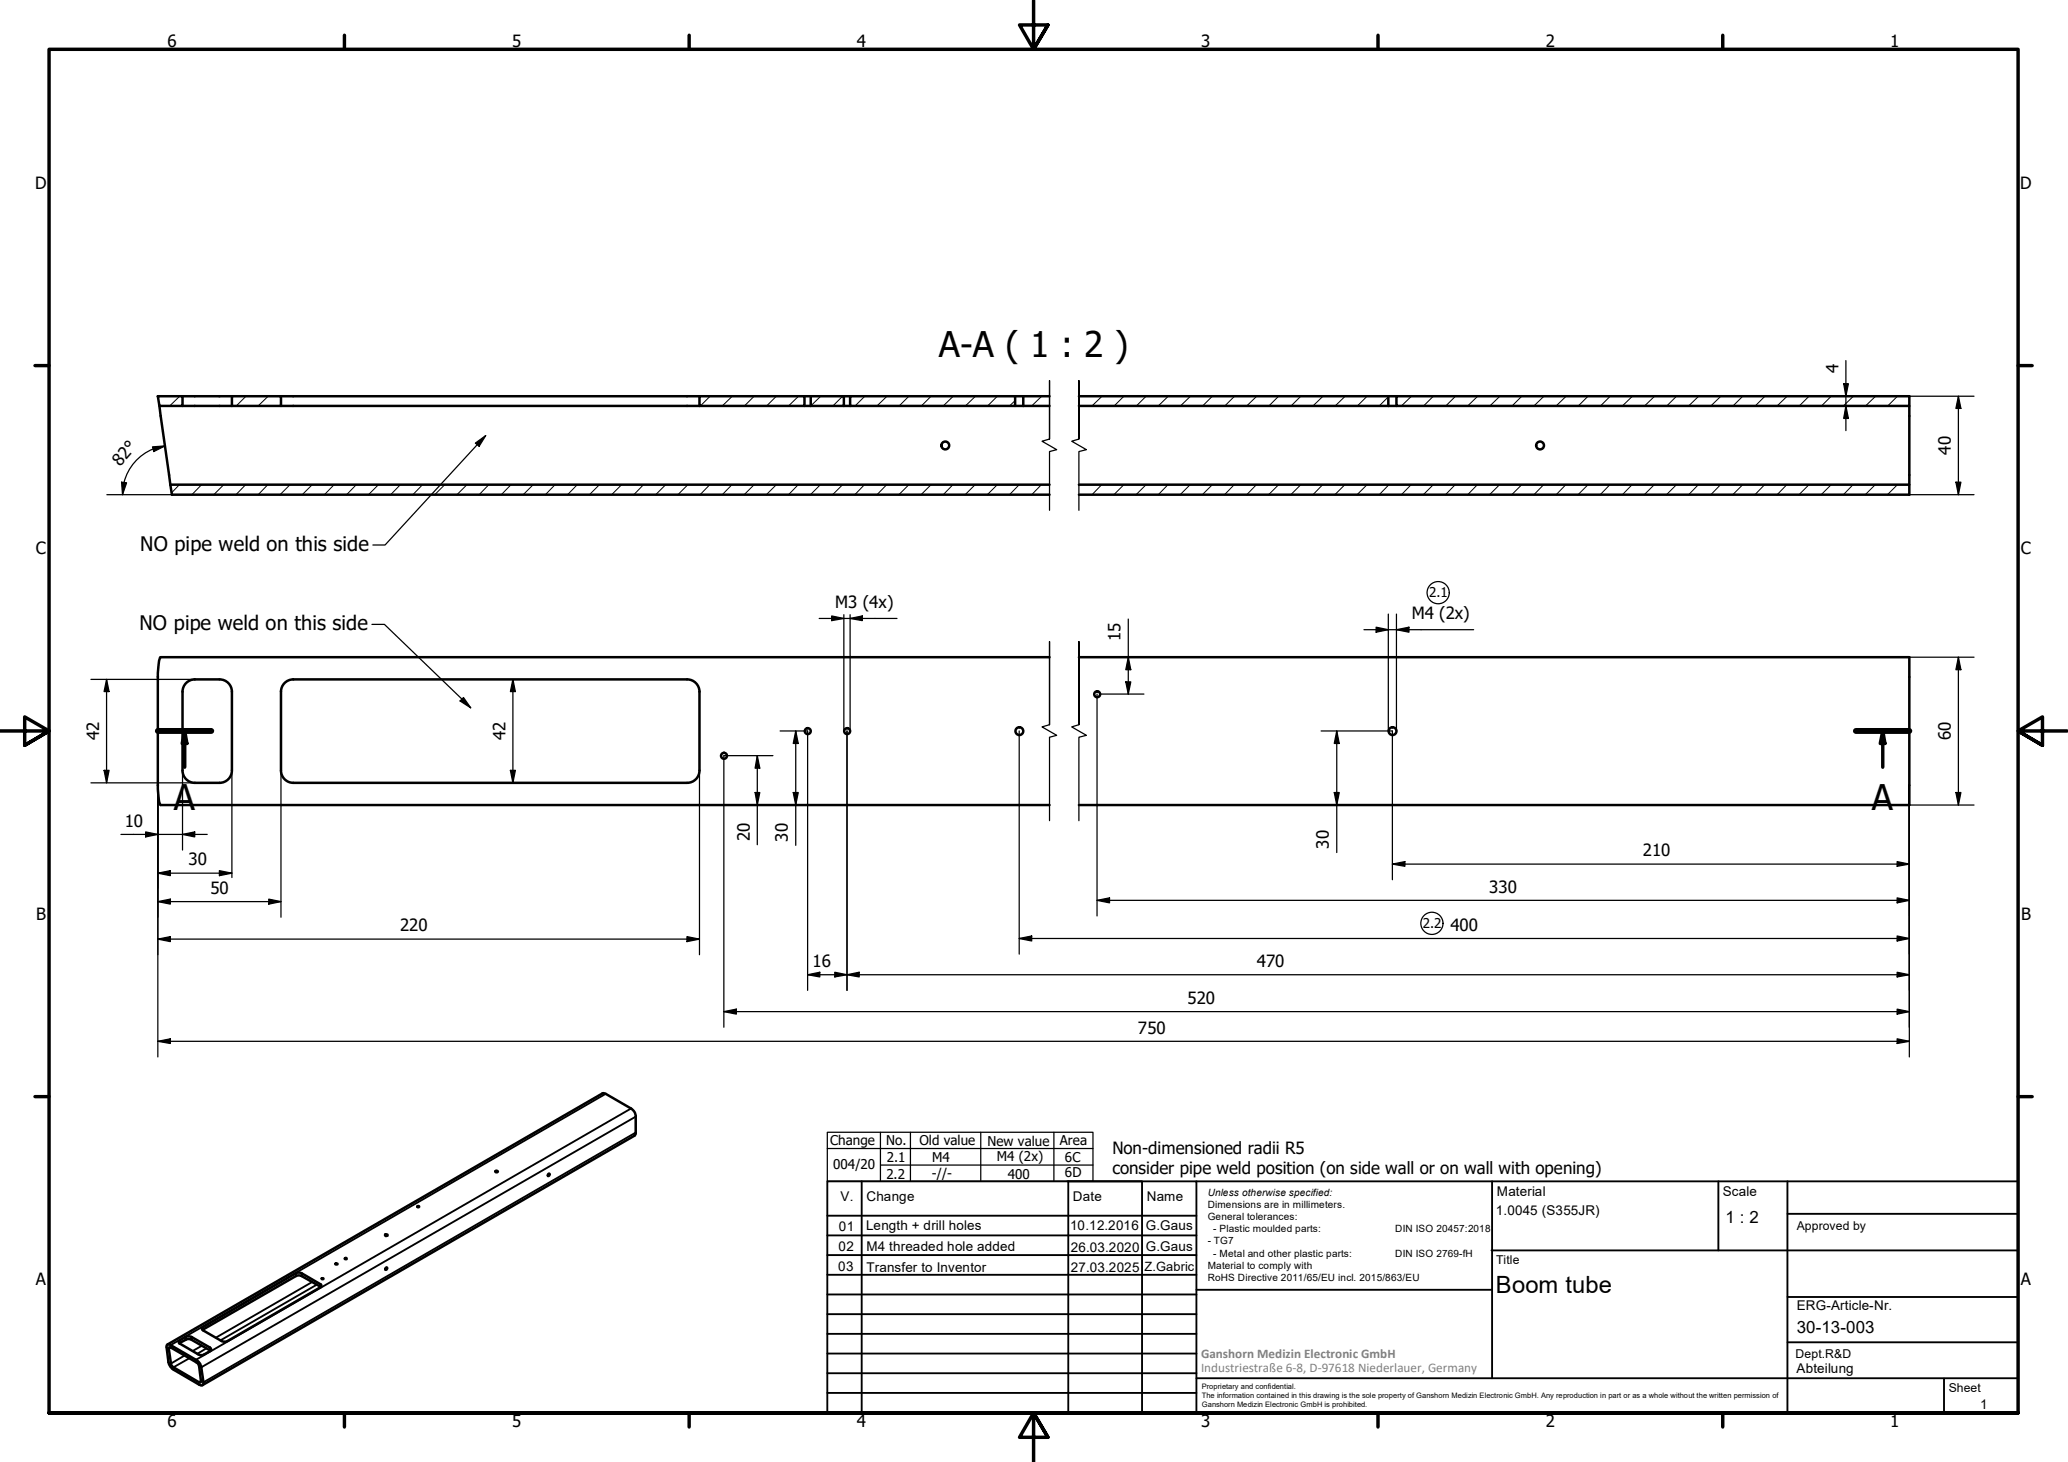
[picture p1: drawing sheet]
<svg xmlns="http://www.w3.org/2000/svg" width="420mm" height="297mm" viewBox="0 0 420 297" stroke-linecap="round" stroke-linejoin="round" font-family="sans-serif">
<!-- layer: Hatch (ISO) -->
<g fill="none" stroke="#000" stroke-width=".2">
<path d="M36.4 98.5l-1.5 1.6M36.5 80.5l-2 2M41 98.5l-2 2M45.5 98.5l-2.1 2M49.9 98.5l-2 2M50 80.5l-2 2M54.4 98.5l-1.9 2M54.5 80.5l-2 2M57.1 82.3l-.1 .2M58.9 98.5l-2 2M63.4 98.5l-2 2M67.9 98.5l-2 2"/>
<path d="M72.4 98.5l-2 2M76.9 98.5l-2 2M81.3 98.5l-1.9 2M85.9 98.5l-2 2M90.4 98.5l-2.1 2M94.9 98.5l-2.1 2M99.3 98.5l-2 2M103.8 98.5l-1.9 2M108.3 98.5l-2 2M112.8 98.5l-2 2M117.3 98.5l-2 2M121.8 98.5l-2 2"/>
<path d="M126.3 98.5l-2 2M130.7 98.5l-1.9 2M135.3 98.5l-2.1 2M139.8 98.5l-2.1 2M144.2 98.5l-2 2M144.3 80.5l-2 2M148.7 98.5l-2 2M148.8 80.5l-2.1 2M153.2 98.5l-2 2M153.2 80.5l-1.9 2M157.7 98.5l-2 2M157.7 80.5l-1.9 2"/>
<path d="M162.2 98.5l-2 2M162.2 80.5l-2 2M166.7 98.5l-2 2M166.8 80.5l-2.1 2M171.2 98.5l-2 2M171.2 80.5l-2 2M175.6 98.5l-1.9 2M175.7 80.5l-2 2M180.1 98.5l-1.9 2M180.2 80.5l-2 2M184.7 98.5l-2.1 2M184.7 80.5l-2 2"/>
<path d="M189.2 80.5l-2 2M189.2 98.5l-2.1 2M193.6 98.5l-2 2M193.7 80.5l-2.1 2M198.1 98.5l-2 2M198.2 80.5l-2 2M202.6 80.5l-1.9 2M202.6 98.5l-2 2M206.2 81.4l-1.1 1.1M207.1 98.5l-2 2M211.6 98.5l-2 2M211.6 80.5l-2 2"/>
<path d="M219.3 98.5l-.1 .2M219.4 80.5l-.2 .2M223.8 98.5l-1.9 2M223.9 80.5l-2 2M228.3 98.5l-2 2M228.3 80.5l-1.9 2M232.9 98.5l-2.1 2M232.9 80.5l-2 2M237.3 98.5l-2 2M237.4 80.5l-2.1 2M241.8 98.5l-2 2M241.9 80.5l-2.1 2"/>
<path d="M246.3 98.5l-2 2M246.3 80.5l-2 2M250.8 98.5l-2 2M250.8 80.5l-1.9 2M255.3 98.5l-2 2M255.3 80.5l-2 2M259.8 98.5l-2.1 2M259.8 80.5l-2 2M264.3 80.5l-2 2M264.3 98.5l-2 2M268.7 98.5l-1.9 2M268.8 80.5l-2 2"/>
<path d="M273.2 98.5l-2 2M273.3 80.5l-2 2M277.7 80.5l-1.9 2M277.7 98.5l-2 2M282.1 80.6l-1.9 1.9M282.2 98.5l-2 2M286.7 98.5l-2 2M286.8 80.5l-2.1 2M291.2 80.5l-2 2M291.2 98.5l-2 2M295.7 98.5l-2 2M295.7 80.5l-1.9 2"/>
<path d="M300.2 98.5l-2 2M300.2 80.5l-2 2M304.7 98.5l-2.1 2M304.7 80.5l-2 2M309.2 98.5l-2.1 2M309.2 80.5l-2 2M313.6 98.5l-1.9 2M313.7 80.5l-2 2M318.1 98.5l-1.9 2M318.2 80.5l-2 2M322.6 98.5l-2 2M322.6 80.5l-1.9 2"/>
<path d="M327.1 98.5l-2 2M327.2 80.5l-2 2M331.6 98.5l-2 2M331.7 80.5l-2.1 2M336.1 98.5l-2 2M336.2 80.5l-2.1 2M340.6 98.5l-2 2M340.6 80.5l-2 2M345.1 98.5l-2 2M345.1 80.5l-2 2M349.6 98.5l-2 2M349.6 80.5l-2 2"/>
<path d="M354.1 98.5l-2.1 2M354.1 80.5l-2 2M358.5 98.5l-1.9 2M358.6 80.5l-2 2M363 98.5l-1.9 2M363.1 80.5l-2 2M367.5 98.5l-2 2M367.5 80.5l-1.9 2M372 80.5l-1.9 2M372 98.5l-2 2M376.5 98.5l-2 2M376.6 80.5l-2.1 2"/>
<path d="M381 98.5l-2 2M381.1 80.5l-2.1 2M385.5 80.5l-2 2M385.5 98.5l-2 2"/>
</g>
<!-- layer: Break Line (ISO) -->
<path d="M213.2 89.2v-11.9v11.9l-1.5 .4 3 1.8-1.5 .3v12M219.2 89.2v-11.9v11.9l-1.5 .4 3 1.8-1.5 .3v12M213.2 147.2v-16.8v16.8l-1.5 .5 3 1.7-1.5 .4v16.9M219.2 147.2v-16.8v16.8l-1.5 .5 3 1.7-1.5 .4v16.9" fill="none" stroke="#000" stroke-width=".25"/>
<!-- layer: Visible (ISO) -->
<g fill="none" stroke="#000" stroke-width=".51">
<path d="M32.1 80.5h5v2h-4.7zM32.4 82.5l2.2 16M34.6 98.5l.3 2h178.3M34.6 98.5h178.6M37.1 82.5h10M37.1 80.5h10M47.1 80.5h10v2h-10zM57.1 82.5h85M57.1 80.5h85M142.1 80.5h21.3v2h-21.3zM163.4 82.5h1.3M163.4 80.5h1.3"/>
<path d="M164.7 80.5h6.7v2h-6.7zM171.4 82.5h1.3M171.4 80.5h1.3M172.7 80.5h33.5v2h-33.5zM206.2 82.5h7M206.2 80.5h7M207.9 80.5v2M219.2 80.5h62.9v2M219.2 98.5h168.7v2h-168.7M219.2 82.5h64.5M282.1 80.5h1.6M283.7 80.5h104.2v2h-104.2z"/>
<path d="M387.9 82.5v16M139.6 138h-80a2.51 2.51 0 0 0-2.5 2.5M139.6 138a2.51 2.51 0 0 1 2.5 2.5M213.2 133.5h-180.6a8.6 8.6 0 0 0-.5 4v22.1a8.6 8.6 0 0 0 .5 4h180.6M219.2 133.5h168.7v30.1h-168.7M37.1 140.5v16M37.1 156.5a2.51 2.51 0 0 0 2.5 2.6h5a2.51 2.51 0 0 0 2.5-2.6M37.1 140.5a2.51 2.51 0 0 1 2.5-2.5h5a2.51 2.51 0 0 1 2.5 2.5M47.1 140.5v16M57.1 156.5a2.51 2.51 0 0 0 2.5 2.6h80M57.1 140.5v16M142.1 156.5a2.51 2.51 0 0 1-2.5 2.6"/>
<path d="M142.1 140.5v16M100.6 238l.2-.1 .4 .1a.26 .26 0 0 1-.3 .2 .26 .26 0 0 1-.3-.2zM65.3 259.8l.4-.1v.1l-.3 .1zM68.1 256.8l.4-.1 .1 .1-.4 .1zM70.2 255.6h.2v.2h-.4zM78.2 250.9l.5-.1a.24 .24 0 0 1-.2 .3 .24 .24 0 0 1-.3-.1zM84.8 245.1l.2-.1 .2 .2-.3 .1zM33.9 273.3l.6-.1 5.3 3.1a2.1 2.1 0 0 1 1.1 1.5l.4 3a.5 .5 0 0 1-.2 .6 .5 .5 0 0 1-.6 0l-5.2-3.1a2.25 2.25 0 0 1-1.1-1.5l-.4-3.1zM34 273.2l88.4-51h.7l5.1 3a1.9 1.9 0 0 1 1 1.7v3.5l-.3 .3-87.8 50.7M34.4 273.7l.3 .1 5.5 3.2 .2 .5 .4 3.1-.1 .3-5.6-3.2-.4-.5zM36.4 272.4l1.3-.8 .8-.1 4.2 2.3 .2 .4-.2 .3-1.2 .7-.8 .1-4.3-2.4zM36.4 272.9l1.5-.8h.8l4.1 2.3"/>
<path d="M41.1 269.7l19.2-11.1h.6l.4 .1 4 2.4-.1 .4-19 11-.4 .1-.8-.1-3.7-2.2-.3-.2zM65.2 261.5l-3.9-2.2-.4-.2-.6 .1-19.2 11"/>
<circle cx="192.1" cy="90.5" r=".79"/>
<circle cx="312.9" cy="90.5" r=".79"/>
<circle cx="147.1" cy="153.6" r=".6"/>
<circle cx="164.1" cy="148.5" r=".6"/>
<circle cx="172.1" cy="148.5" r=".6"/>
<circle cx="207.1" cy="148.5" r=".79"/>
<circle cx="222.9" cy="141.1" r=".6"/>
<circle cx="282.9" cy="148.5" r=".79"/>
<circle cx="111.5" cy="238.7" r=".23"/>
<circle cx="78.5" cy="257.7" r=".23"/>
</g>
<!-- layer: Visible Narrow (ISO) -->
<g fill="none" stroke="#000" stroke-width=".38">
<path d="M123.1 222.2l-88.4 51.1M128.2 225.2l-88.4 51.1M129.2 226.9l-88.3 50.9M129.2 230.1l-87.9 50.7M60.1 258.7v.6M61.3 258.7v.6M34.7 273.8l-.4 .2M36.5 272.3v.5M37.5 275.4l-2.8 1.6M37.7 271.6v.6M38.5 276l-3.3 1.8M38.9 271.6v.6"/>
<path d="M41 273.4l-1.9 1.1M41.3 269.6v.5M42 273.9l-1.9 1.2M42.7 273.8v.6M63.4 260.5l-19.5 11.3M64.3 261l-19.5 11.3M65.1 260.9v.5M40.8 280.6l-.4 .2"/>
</g>
<!-- layer: Section Line (ISO) -->
<path d="M32.1 148.5h10.8M377.1 148.5h10.8" fill="none" stroke="#000" stroke-width="1.2"/>
<path d="M37.5 148.5l.5 2.6h-1zM37.5 148.5v7.4M382.5 148.5l.5 2.6h-1zM382.5 148.5v7.4" fill="none" stroke="#000" stroke-width=".7"/>
<path d="M37.5 148.5l.5 2.6h-1zM382.5 148.5l.5 2.6h-1z" fill="#000"/>
<!-- layer: Border (ISO) -->
<g fill="none" stroke="#000" stroke-width=".7">
<path d="M70 7.2v2.8M140 7.2v2.8M210 0v10l-2.9-4.9h5.8l-2.9 4.9 2.9-4.9M280 7.2v2.8M350 7.2v2.8M7.1 74.3h2.9M410 74.3h2.9M0 148.5h10l-5-2.8v5.7l5-2.9-5 2.9M420 148.5h-10l5-2.8v5.7l-5-2.9 5 2.9M7.1 222.8h2.9M410 222.8h2.9M10 287.1v-277.1h400v277.1h-400h400"/>
<path d="M70 287.1v2.8M140 287.1v2.8M212.9 292l-2.9-4.9 2.9 4.9h-5.8l2.9-4.9v9.9M280 287.1v2.8M350 287.1v2.8"/>
</g>
<!-- layer: TitleBlock -->
<g fill="none" stroke="#000" stroke-width=".38">
<path d="M168.1 251h75M168.1 247h75M168.1 255h75M168.1 259h75M175.1 240v47M216.9 240h15M217 240v47M232 240v47M243.1 240.1v46.9h-75v-47h241.9v47.1h-167M303 254h107M303.1 240v40M349.1 240v14"/>
<path d="M363.2 240v47.1M363.2 246.6h46.8M168.1 271h75M168.1 263h75M168.1 267h75M168.1 275h75M168.1 279h75M243.1 262.1h60M363.2 272.7h46.8M363.2 263.5h46.8M168.1 283h75M216.9 287h15"/>
<path d="M243.1 280h166.9M395 280.1v7"/>
</g>
<!-- layer: Sketch Geometry (ISO) -->
<g fill="none" stroke="#000" stroke-width=".25">
<path d="M168.1 230h54v10h-54zM168.1 233.3h54M178.9 230v10M178.9 236.7h43.2M185 230v10M199.3 230v10M214.1 230v10"/>
<circle cx="292.2" cy="120.4" r="2.25"/>
<circle cx="290.9" cy="187.6" r="2.25"/>
</g>
<!-- layer: Dimension (ISO) -->
<g fill="none" stroke="#000" stroke-width=".25">
<path d="M374.6 78h.9l-.5 2.5zM375 73.3v14.2M24.7 98l1 .1-.8 2.4zM25.2 98l-.3 2.5M31 90.8l2.5-.2-2.3 1.1zM31.1 91.2a10 10 0 0 0-5.9 6.8M33.5 90.6l-2.4 .6M375 82.5l.5 2.5h-.9zM387.9 80.5h13.2M397.4 98h1l-.5 2.5zM397.9 80.5l.5 2.5h-1zM397.9 80.5v20"/>
<path d="M21.7 100.5h13.2M387.9 100.5h13.2M18.5 138h21.1M21.7 138l.5 2.5h-1.1zM21.7 138v21.1M104.2 138l.5 2.5h-1zM104.2 138v21.1M166.4 125.7h15.8M169 125.1l2.4 .6-2.4 .4zM171.4 124.9v23.6M172.7 125.7l2.5-.6v1zM172.7 124.9v23.6"/>
<path d="M228.7 138.5h1l-.5 2.5zM229.2 133.5l.5 2.6h-1zM229.2 125.8v15.2M277.1 127.9h22.3M279.6 127.4l2.5 .5-2.5 .5zM282.1 124.8v23.7M283.7 127.9l2.6-.5v1zM283.7 124.8v23.7M387.9 133.5h13.2M397.9 133.5l.5 2.6h-1zM397.9 133.5v30.1M18.5 159.1h21.1"/>
<path d="M21.1 156.5h1.1l-.5 2.6zM32.1 159.6v55.1M37.1 156.5v16.2M47.1 156.5v21.8M57.1 156.5v29.9M103.7 156.5h1l-.5 2.6zM142.1 156.5v37.5M153.9 153.5l.5 2.6h-1zM153.9 153.5v18.1M157 153.5h-9.9v55.2M158.5 148.5h5.6v52.7M161.7 148.5l.5 2.6h-1z"/>
<path d="M161.7 148.5v23.3M172.1 148.5v52.7M207.1 148.5v45.4M222.9 141v45.1M223.5 141h8.9M268.4 148.5h14.5v30.2M271.6 148.5l.5 2.6h-1zM271.6 148.5v24.7M387.9 159.6v55.1M24.6 169.5h17.5M29.6 169l2.5 .5-2.5 .5zM32.1 177.4l2.5-.5v1z"/>
<path d="M32.1 177.4h15M37.1 169.5l2.5-.5v1zM44.6 176.9l2.5 .5-2.5 .5zM153.4 161h1l-.5 2.6zM161.2 161h1l-.5 2.6zM271.1 161h1l-.5 2.6zM282.9 175.6l2.5-.5v.9zM282.9 175.6h105M385.4 175.1l2.5 .5-2.5 .4zM387.9 163.6h13.2M397.4 161h1l-.5 2.6zM32.1 183.2l2.5-.5v1z"/>
<path d="M32.1 190.8l2.5-.5v1zM32.1 183.2h25M32.1 190.8h110M54.6 182.7l2.5 .5-2.5 .5zM139.6 190.3l2.5 .5-2.5 .5zM164.1 198l2.5-.5v1zM164.1 198h223.8M169.6 197.5l2.5 .5-2.5 .5zM172.1 198l2.5-.5v1zM207.1 190.7l2.5-.5v1zM207.1 190.7h180.8M222.9 182.9l2.5-.5v1z"/>
<path d="M222.9 182.9h165M385.4 197.5l2.5 .5-2.5 .5zM385.4 182.4l2.5 .5-2.5 .5zM385.4 190.2l2.5 .5-2.5 .5zM32.1 211.6l2.5-.5v.9zM32.1 211.6h355.8M147.1 205.5l2.5-.5v1zM147.1 205.5h240.8M385.4 205l2.5 .5-2.5 .5zM385.4 211.1l2.5 .5-2.5 .4z"/>
</g>
<g fill="#000">
<path d="M374.6 78h.9l-.5 2.5zM24.7 98l1 .1-.8 2.4zM31 90.8l2.5-.2-2.3 1.1zM375 82.5l.5 2.5h-.9zM397.4 98h1l-.5 2.5zM397.9 80.5l.5 2.5h-1zM169 125.1l2.4 .6-2.4 .4zM172.7 125.7l2.5-.6v1zM228.7 138.5h1l-.5 2.5zM229.2 133.5l.5 2.6h-1zM279.6 127.4l2.5 .5-2.5 .5zM283.7 127.9l2.6-.5v1z"/>
<path d="M397.9 133.5l.5 2.6h-1zM21.1 156.5h1.1l-.5 2.6zM21.7 138l.5 2.5h-1.1zM103.7 156.5h1l-.5 2.6zM104.2 138l.5 2.5h-1zM153.9 153.5l.5 2.6h-1zM161.7 148.5l.5 2.6h-1zM271.6 148.5l.5 2.6h-1zM29.6 169l2.5 .5-2.5 .5zM32.1 177.4l2.5-.5v1zM37.1 169.5l2.5-.5v1zM44.6 176.9l2.5 .5-2.5 .5z"/>
<path d="M153.4 161h1l-.5 2.6zM161.2 161h1l-.5 2.6zM271.1 161h1l-.5 2.6zM282.9 175.6l2.5-.5v.9zM385.4 175.1l2.5 .5-2.5 .4zM397.4 161h1l-.5 2.6zM32.1 183.2l2.5-.5v1zM32.1 190.8l2.5-.5v1zM54.6 182.7l2.5 .5-2.5 .5zM139.6 190.3l2.5 .5-2.5 .5zM164.1 198l2.5-.5v1zM169.6 197.5l2.5 .5-2.5 .5z"/>
<path d="M172.1 198l2.5-.5v1zM207.1 190.7l2.5-.5v1zM222.9 182.9l2.5-.5v1zM385.4 197.5l2.5 .5-2.5 .5zM385.4 182.4l2.5 .5-2.5 .5zM385.4 190.2l2.5 .5-2.5 .5zM32.1 211.6l2.5-.5v.9zM147.1 205.5l2.5-.5v1zM385.4 205l2.5 .5-2.5 .5zM385.4 211.1l2.5 .5-2.5 .4z"/>
</g>
<!-- layer: Symbol (ISO) -->
<path d="M96.6 90l2.1-1.5-1.4 2.2zM98.7 88.5l-20.5 22.2h-2.4M75.6 126.9h2.5l17.5 16.9M93.5 142.4l.7-.7 1.4 2.1z" fill="none" stroke="#000" stroke-width=".25"/>
<path d="M96.6 90l2.1-1.5-1.4 2.2zM93.5 142.4l.7-.7 1.4 2.1z" fill="#000"/>
<g font-size="7.2">
<text x="190.8" y="72.6">A-A ( 1 : 2 )</text>
<text x="35.3" y="164.6">A</text>
<text x="380.3" y="164.6">A</text>
</g>
<text font-size="4.8" x="303.9" y="262.6">Boom tube</text>
<g font-size="4.1">
<text x="28.4" y="111.9">NO pipe weld on this side</text>
<text x="28.3" y="128">NO pipe weld on this side</text>
</g>
<g font-size="3.4">
<text x="34" y="9.6">6</text>
<text x="104.1" y="9.6">5</text>
<text x="174.1" y="9.6">4</text>
<text x="244" y="9.6">3</text>
<text x="314.1" y="9.6">2</text>
<text x="384" y="9.6">1</text>
<text x="7.2" y="38.4">D</text>
<text x="410.5" y="38.4">D</text>
<text x="373.5" y="75.9" transform="rotate(-90 373.5 75.9)">4</text>
<text x="24.4" y="94.9" transform="rotate(-49 24.4 94.9)">82°</text>
<text x="396.4" y="92.4" transform="rotate(-90 396.4 92.4)">40</text>
<text x="7.3" y="112.6">C</text>
<text x="410.6" y="112.6">C</text>
<text x="169.7" y="123.4">M3 (4x)</text>
<text x="286.8" y="125.7">M4 (2x)</text>
<text x="227.6" y="130.3" transform="rotate(-90 227.6 130.3)">15</text>
<text x="20.1" y="150.4" transform="rotate(-90 20.1 150.4)">42</text>
<text x="102.7" y="150.4" transform="rotate(-90 102.7 150.4)">42</text>
<text x="396.4" y="150.4" transform="rotate(-90 396.4 150.4)">60</text>
<text x="25.3" y="167.9">10</text>
<text x="152.3" y="170.9" transform="rotate(-90 152.3 170.9)">20</text>
<text x="160.1" y="171" transform="rotate(-90 160.1 171)">30</text>
<text x="270" y="172.5" transform="rotate(-90 270 172.5)">30</text>
<text x="333.8" y="174">210</text>
<text x="38.3" y="175.8">30</text>
<text x="42.7" y="181.6">50</text>
<text x="302.6" y="181.3">330</text>
<text x="7.4" y="186.9">B</text>
<text x="81.3" y="189.2">220</text>
<text x="294.7" y="189.1">400</text>
<text x="410.7" y="186.9">B</text>
<text x="165.1" y="196.5">16</text>
<text x="255.3" y="196.5">470</text>
<text x="241.2" y="203.9">520</text>
<text x="231.2" y="210">750</text>
<text x="226" y="234.5">Non-dimensioned radii R5</text>
<text x="226" y="238.6">consider pipe weld position (on side wall or on wall with opening)</text>
<text x="350.6" y="248.5">1 : 2</text>
<text x="7.3" y="261.2">A</text>
<text x="410.6" y="261.2">A</text>
<text x="365.1" y="270.9">30-13-003</text>
<text x="34" y="289.9">6</text>
<text x="104.1" y="289.9">5</text>
<text x="174.1" y="289.9">4</text>
<text x="244" y="289.9">3</text>
<text x="314.1" y="289.9">2</text>
<text x="384" y="289.9">1</text>
</g>
<g font-size="2.7">
<text x="290.4" y="121.3">2.1</text>
<text x="289.1" y="188.6">2.2</text>
<text x="168.7" y="232.6">Change</text>
<text x="180" y="232.7">No.</text>
<text x="186.8" y="232.6">Old value</text>
<text x="200.7" y="232.8">New value</text>
<text x="215.3" y="232.6">Area</text>
<text x="169.3" y="237.6">004/20</text>
<text x="180.1" y="239.4">2.2</text>
<text x="180.1" y="236.1">2.1</text>
<text x="189.3" y="239.3">-//-</text>
<text x="189.4" y="236.1">M4</text>
<text x="202.5" y="235.9">M4 (2x)</text>
<text x="204.8" y="239.6">400</text>
<text x="216.3" y="236.1">6C</text>
<text x="216.3" y="239.2">6D</text>
<text x="170.8" y="244">V.</text>
<text x="176" y="244">Change</text>
<text x="218" y="244">Date</text>
<text x="233" y="244">Name</text>
<text x="304.1" y="243">Material</text>
<text x="350" y="243.1">Scale</text>
<text x="170.4" y="250">01</text>
<text x="176" y="249.9">Length + drill holes</text>
<text x="217.4" y="250">10.12.2016</text>
<text x="232.8" y="250">G.Gaus</text>
<text x="303.9" y="246.8">1.0045 (S355JR)</text>
<text x="170.4" y="254.2">02</text>
<text x="176" y="254.2">M4 threaded hole added</text>
<text x="217.6" y="254.3">26.03.2020</text>
<text x="232.8" y="254.2">G.Gaus</text>
<text x="170.3" y="258.2">03</text>
<text x="176" y="258.4">Transfer to Inventor</text>
<text x="217.6" y="258.4">27.03.2025</text>
<text x="365.1" y="266.1">ERG-Article-Nr.</text>
<text x="365" y="279">Abteilung</text>
<text x="402.3" y="286.2">1</text>
</g>
<g font-size="2.7" fill="#808080">
<text x="244" y="275.8">Ganshorn Medizin Electronic GmbH</text>
<text x="244" y="278.7">Industriestraße 6-8, D-97618 Niederlauer, Germany</text>
</g>
<text font-size="2.6" x="232.5" y="258.3">Z.Gabric</text>
<g font-size="2.5">
<text x="365.1" y="249.9">Approved by</text>
<text x="304" y="256.8">Title</text>
<text x="364.8" y="275.8">Dept.R&amp;D</text>
<text x="395.9" y="282.9">Sheet</text>
</g>
<g font-size="2">
<text x="245.4" y="242.9">Unless otherwise specified:</text>
<text x="245.4" y="245.4">Dimensions are in millimeters.</text>
<text x="245.4" y="247.9">General tolerances:</text>
<text x="246.5" y="250.4">- Plastic moulded parts:</text>
<text x="283.5" y="250.4">DIN ISO 20457:2018</text>
<text x="245.4" y="252.8">- TG7</text>
<text x="245.4" y="257.9">Material to comply with</text>
<text x="246.5" y="255.4">- Metal and other plastic parts:</text>
<text x="283.5" y="255.4">DIN ISO 2769-fH</text>
<text x="245.4" y="260.3">RoHS Directive 2011/65/EU incl. 2015/863/EU</text>
</g>
<g font-size="1.5">
<text x="244.2" y="282.2">Proprietary and confidential.</text>
<text x="244.2" y="284">The information contained in this drawing is the sole property of Ganshorn Medizin Electronic GmbH. Any reproduction in part or as a whole without the written permission of</text>
<text x="244.2" y="285.8">Ganshorn Medizin Electronic GmbH is prohibited.</text>
</g>
</svg>
